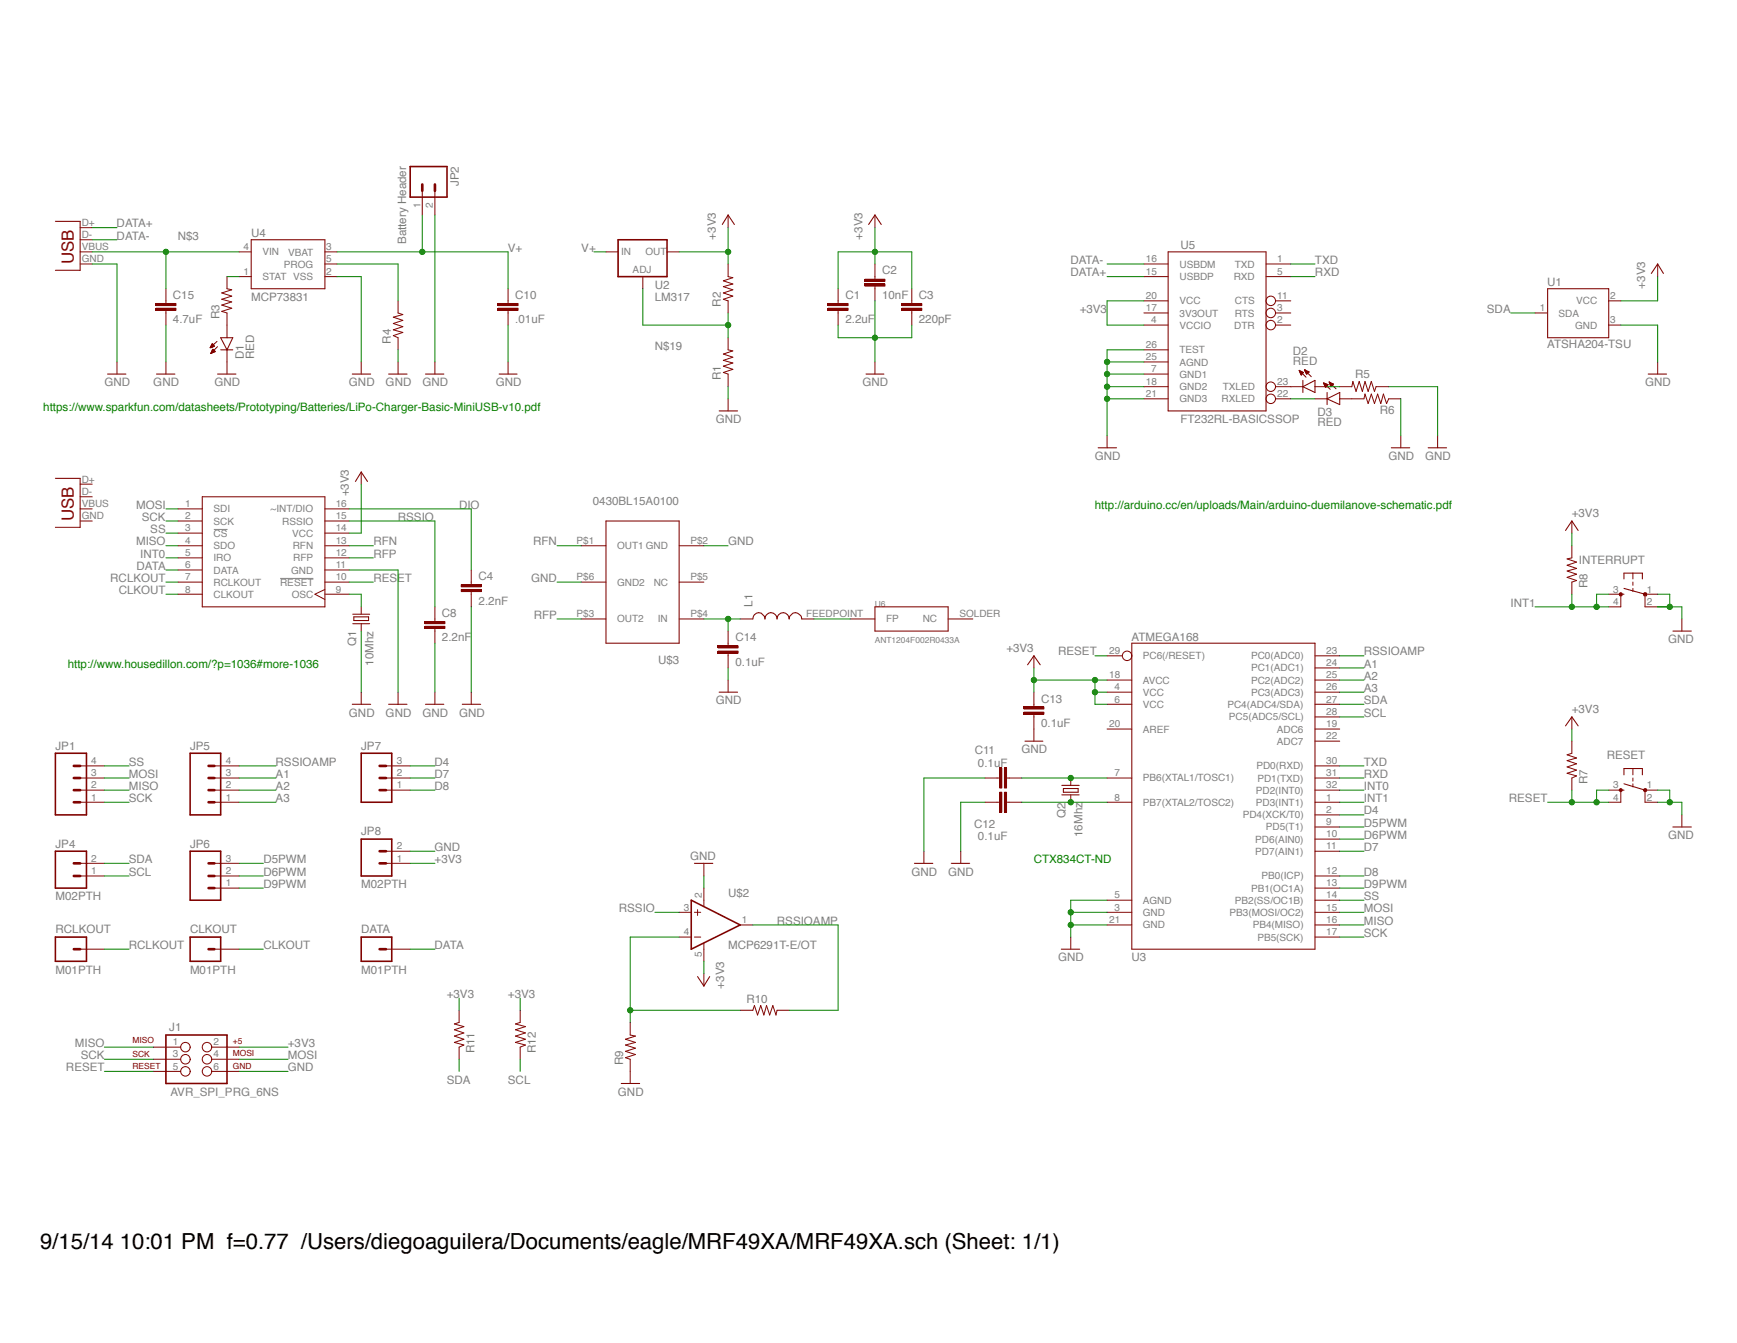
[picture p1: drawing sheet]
<svg xmlns="http://www.w3.org/2000/svg" width="279mm" height="216mm" viewBox="0 0 279 216" stroke-linecap="round" stroke-linejoin="round" font-family="sans-serif">
<path d="M34.4 85.1h2.2M45.1 93h5.3" fill="none" stroke="#808080" stroke-width=".16"/>
<g fill="none" stroke="#800300" stroke-width=".16">
<path d="M12.9 36.6h1.9M12.9 38.5h1.9M67.9 30.7v3.9M70 30.7v3.9M117.1 34.6v2M140.7 34.6v2M12.9 40.5h1.9M12.9 42.4h1.9M18.8 58.2v1.9M25.1 49.6h3.2v.3h-3.2zM25.1 48.8h3.2v.3h-3.2zM26.7 46.4v2.4"/>
<path d="M26.7 50v2.3M26.7 58.2v1.9M33.9 55.9h.1M33.9 55.8h.3M33.9 55.7h.4M34 55.6h.5M34 55.6h.4M34 56.7h.1M34 56.7h.3M34.1 55.5h.3M34.1 55.4h.2M34.1 56.6h.5"/>
<path d="M34.1 56.5h.5M34.1 56.4h.4M34.1 55.3h.1M34.1 56.3h.3M34.1 56.2h.2M34.2 56.2l-.3 .6M34.2 56.2l.4 .3-.7 .3M34.2 56.2h.1M34.5 55.6l-.4-.4-.3 .7M34.5 55.6l-.7 .3M34.9 54.9l-1.1 1M35 55.7l-1.1 1.1"/>
<path d="M36.5 56.2v3.9M36.5 44.5v1.9l.8 .2-1.6 .5 1.6 .5-1.6 .5 1.6 .4-1.6 .5 1.6 .6-1.6 .5 .8 .2v4M38.5 40.5h1.9M38.5 44.5h1.9M52.3 40.5h1.9M52.3 44.5h1.9M52.3 42.4h1.9M58.1 58.2v1.9M64 48.4v1.9l.8 .3-1.5 .4 1.5 .5-1.5 .5 1.5 .5-1.5 .5 1.5 .4-1.5 .6 .7 .3v1.9M64 58.2v1.9M70 58.2v1.9M80.1 49.6h3.2v.3h-3.2z"/>
<path d="M80.1 48.8h3.2v.3h-3.2zM81.7 46.4v2.4M81.7 50v2.3M81.7 58.2v1.9M97.5 40.5h1.9M103.4 44.5v1.9M107.3 40.5h1.9M117.1 54.3v1.9l.8 .2-1.5 .5 1.5 .5-1.5 .5 1.5 .5-1.5 .5 1.5 .5-1.5 .5 .7 .2v2.1M117.1 42.4v2.1l.8 .1-1.5 .5 1.5 .6-1.5 .4 1.5 .5-1.5 .5 1.5 .5-1.5 .5 .7 .3v1.9M133.2 49.6h3.2v.3h-3.2zM133.2 48.8h3.2v.3h-3.2zM134.8 46.4v2.4"/>
<path d="M134.8 50v2.3M139.1 45.7h3.2v.3h-3.2zM139.1 44.9h3.2v.3h-3.2zM140.7 42.4v2.4M140.7 46v2.4M140.7 58.2v1.9M145.1 49.6h3.2v.3h-3.2zM145.1 48.8h3.2v.3h-3.2zM146.7 46.4v2.4M146.7 50v2.3M184 50.3h3.9M184 48.4h3.9"/>
<path d="M184 52.3h3.9M184 44.5h3.9M184 42.4h3.9M184 56.2h3.9M184 58.2h3.9M203.6 44.5h4M203.6 42.4h4M205.2 50.3h2.4M205.2 48.4h2.4M205.2 52.3h2.4M209 59.5l1.1 1.1M209 59.6h.1"/>
<path d="M209 59.5l.7 .4M209 59.5l.3 .8 .4-.4M209.1 59.9h.6M209.1 59.8h.4M209.1 59.7h.2M209.1 60h.5M209.8 59.5l1.1 1.1M209.8 59.5l.8 .3-.4 .3M209.8 59.5l.4 .6M209.9 59.7h.6M209.9 59.6h.3M209.9 59.5h.2"/>
<path d="M209.9 59.5h.1M210 59.9h.5M210 59.8h.5M210.1 60h.2M246.9 50.3h2M258.8 48.4h1.9M258.8 52.3h1.9M266.6 58.2v1.9M58.1 75.9v1.9M117.1 64.1v2M178.1 70v2M184 62.2h3.9"/>
<path d="M184 60.1h3.9M184 64.1h3.9M205.2 62.2h4.4M205.2 64.1h2.4M209.1 60h.4M209.2 60.1h.2M209.2 60.2h.1M210.2 60.1h.1M211.5 62.2h2M211.5 64.1h2M212.9 61.6l1.1 1M212.9 61.6l.7 .2-.4 .5"/>
<path d="M212.9 61.6l.3 .7M213 61.7h.4M213 61.7h.2M213 61.6h.1M213 61.9h.6M213 61.8h.6M213.1 62.1h.3M213.1 62h.4M213.2 62.3h.1M213.8 61.4l1.1 1.1M213.8 61.4l.7 .3M213.8 61.4l.3 .8 .4-.5"/>
<path d="M213.8 61.5h.2M213.9 61.7h.6M213.9 61.7h.4M213.9 61.6h.2M214 61.9h.3M214 61.8h.4M214.1 62.1h.1M214.1 62h.1M215.5 64.1h3.9l.2-.7 .5 1.5 .5-1.5 .5 1.5 .5-1.5 .5 1.5 .4-1.5 .5 1.5 .4-.8h1.9M215.5 62.2h1.9l.2-.9 .5 1.6 .5-1.6 .5 1.6 .5-1.6 .5 1.6 .5-1.6 .5 1.6 .2-.7h2.1M225.3 70v2M231.2 70v2"/>
<path d="M28.6 81.8h3.9M28.6 83.8h3.9M28.6 85.7h3.9M28.6 87.7h3.9M28.6 89.7h3.9M28.6 91.6h3.9M28.6 93.6h3.9M28.6 95.5h3.9M52.3 81.8h3.9M52.3 83.8h3.9M52.3 85.7h3.9M52.3 87.7h3.9"/>
<path d="M52.3 89.7h3.9M52.3 91.6h3.9M52.3 93.6h3.9M52.3 95.5h3.9M52.3 94.8l-1.6 .7 1.6 .9M58.1 97.6v1.1M68.3 99.9h3.3v.4h-3.3zM70 97.6v2.3M74.2 94.8h3.2v.3h-3.2zM74.2 94h3.2v.3h-3.2zM75.8 91.6v2.4M75.8 95.2v2.4"/>
<path d="M58.1 100.3v1.2M58.1 111.3v1.9M64 111.3v1.9M68.3 100.7h3.3v.3h-3.3zM70 101v2.4M70 111.3v1.9M75.8 111.3v1.9M164.7 114.5h3.2v.3h-3.2zM164.7 113.6h3.2v.4h-3.2zM166.3 111.3v2.3M166.3 114.8v4.3M166.3 105.4v2"/>
<path d="M178.1 111.3h4M178.1 113.2h4M178.1 117.2h4M178.1 109.3h4M178.1 105.4h2.4M211.5 111.3h4M211.5 113.2h4M211.5 117.2h4M211.5 109.3h4M211.5 119.1h4M211.5 115.3h4M211.5 107.4h4"/>
<path d="M211.5 105.4h4M148.6 136.8v2M154.5 136.8v2M158.4 129h2.4M158.4 125.1h2.4M160.8 123.5h.3v3.2h-.3zM160.8 127.4h.3v3.2h-.3zM161.6 123.5h.3v3.2h-.3zM161.6 127.4h.3v3.2h-.3zM162 129h2.4M162 125.1h2.4M172.2 125.1v1.2"/>
<path d="M172.2 127.8v1.2M178.1 129h4M178.1 125.1h4M211.5 129h4M211.5 125.1h4M211.5 136.8h4M211.5 134.9h4M211.5 132.9h4M211.5 131h4M211.5 127h4M211.5 123.1h4M260.7 127v2"/>
<path d="M262.7 123.5v1.1M262.7 125.1v.5M262.7 126v.5M264.6 127v2M172.2 150.6v2M178.1 146.7h4M178.1 148.7h4M178.1 144.7h4M211.5 150.6h4M211.5 146.7h4M211.5 148.7h4M211.5 144.7h4"/>
<path d="M211.5 142.8h4M211.5 140.8h4"/>
<circle cx="204.4" cy="48.4" r=".76"/>
<circle cx="204.4" cy="50.3" r=".76"/>
<circle cx="204.4" cy="52.3" r=".76"/>
<circle cx="204.4" cy="62.2" r=".76"/>
<circle cx="204.4" cy="64.1" r=".76"/>
<circle cx="181.3" cy="105.4" r=".76"/>
</g>
<g fill="none" stroke="#800300" stroke-width=".17">
<path d="M8.9 35.6h4v7.9h-4M40.4 38.5h11.9v7.9h-11.9zM116.2 36.1l.9-1.5 1 1.5M139.7 36.1l1-1.5 1.1 1.5M35.5 54.3h1.9l-.9 1.9zM35.5 56.2h1.9M187.9 40.5h15.7v25.6h-15.7zM248.9 46.4h9.9v7.9h-9.9zM17.3 60.1h3M25.2 60.1h2.9M32.5 79.9h19.8v17.7h-19.8zM35 60.1h3"/>
<path d="M56.7 60.1h2.9M57.2 77.4l.9-1.5 1 1.5M62.5 60.1h3M68.4 60.1h3M80.3 60.1h2.9M115.7 66.1h2.9M139.3 60.1h2.9M176.6 72h3M209.6 62.2l1.9-1v1.9zM209.6 61.2v1.9M213.5 64.1l2-1v1.9zM213.5 63.1v1.9"/>
<path d="M223.8 72h3M229.7 72h3M265.1 60.1h3M56.7 98.7h2.8M56.9 99.2h2.4v.6h-2.4zM56.7 113.2h2.9M56.7 100.3h2.8M62.5 113.2h3M68.4 113.2h3M74.4 113.2h2.9M164.9 119.1h2.8M165.3 106.9l1-1.5 1 1.5"/>
<path d="M182.1 103.4h29.4v49.2h-29.4zM147.1 138.8h3M153 138.8h3M170.8 127.8h2.8M170.8 126.3h2.8M171 126.8h2.4v.6h-2.4zM260.7 127h.5M261.2 124.6v-1.1h3v1.1M261.2 126l3.4 1M170.7 152.6h3"/>
</g>
<g fill="none" stroke="#800300" stroke-width=".34">
<path d="M25.1 49.7h3.2M25.1 48.9h3.2M80.1 49.7h3.2M80.1 48.9h3.2M133.2 49.7h3.2M133.2 48.9h3.2M139.1 45.8h3.2M139.1 45h3.2M145 49.7h3.3M145 48.9h3.3M74.2 94.9h3.2M74.2 94.1h3.2"/>
<path d="M68.3 100.8h3.2M68.3 100.1h3.2M164.7 114.6h3.2M164.7 113.8h3.2M161 123.4v3.3M161 127.3v3.3M161.7 123.4v3.3M161.7 127.3v3.3"/>
</g>
<path d="M66 26.8h5.9v4.9h-5.9zM99.4 38.5h7.9v6h-7.9z" fill="none" stroke="#800300" stroke-width=".25"/>
<path d="M67.9 29.7v1M70 29.7v1" fill="none" stroke="#800300" stroke-width=".42"/>
<path d="M264.4 126.8l.2-.1 .2 .1v.4l-.2 .1-.2-.1-.1-.2z" fill-rule="evenodd" fill="#800300"/>
<path d="M264.4 126.9l.2-.1 .3 .1v.3l-.3 .1-.2-.1v-.2z" fill="none" stroke="#800300" stroke-width=".16"/>
<circle cx="260.7" cy="127" r=".25" fill="#800300"/>
<g fill="none" stroke="#800300" stroke-width=".16">
<path d="M260.7 95.5v2.1M262.7 92.1v1M262.7 93.6v.5M262.7 94.6v.5M264.6 95.5v2.1M252.8 119.1v2l-.7 .2 1.5 .6-1.5 .4 1.5 .5-1.5 .5 1.5 .5-1.5 .5 1.5 .4-.8 .4v1.9M252.8 115.3v1.9M258.8 127h1.9M258.8 129h1.9M264.6 127h2M264.6 129h2M270.5 131v1.9"/>
<circle cx="260.7" cy="127" r=".25"/>
</g>
<path d="M260.7 95.5h.5M261.2 93.1v-1h3v1M261.2 94.6l3.4 .9M251.8 116.7l1-1.4 1.1 1.4M269.1 132.9h3" fill="none" stroke="#800300" stroke-width=".17"/>
<path d="M264.4 95.3l.2-.1 .2 .1v.5h-.4l-.1-.3z" fill-rule="evenodd" fill="#800300"/>
<path d="M264.4 95.4l.2-.1 .3 .1v.4h-.5v-.3z" fill="none" stroke="#800300" stroke-width=".16"/>
<path d="M260.5 95.3l.2-.1 .2 .1v.2v.3h-.4l-.1-.3z" fill-rule="evenodd" fill="#800300"/>
<g fill="none" stroke="#800300" stroke-width=".16">
<path d="M266.6 42.4v2.1M12.9 77.8h1.9M12.9 79.9h1.9M12.9 81.8h1.9M12.9 83.8h1.9M93.5 87.7h4M93.5 93.6h4M93.5 99.5h4M109.2 87.7h4M109.2 93.6h4M109.2 99.5h4M119.1 99.5h2"/>
<path d="M129 99.5h1.9M136.8 99.5h3.9M152.5 99.5h4M252.8 87.7v2l-.7 .2 1.5 .5-1.5 .5 1.5 .5-1.5 .4 1.5 .5-1.5 .5 1.5 .5-.8 .3v1.9M252.8 83.8v1.9M258.8 95.5h1.9M258.8 97.6h1.9M260.5 95.4l.2-.1 .2 .1 .1 .1-.1 .3h-.4v-.3zM264.6 95.5h2M264.6 97.6h2M270.5 99.5v2M115.5 104.7h3.2v.3h-3.2z"/>
<path d="M115.5 103.8h3.2v.4h-3.2zM117.1 101.5v2.3M117.1 105v2.4M117.1 109.3v2M12.9 129h3.9M12.9 127h3.9M12.9 125.1h3.9M12.9 123.1h3.9M12.9 138.8h3.9M34.5 129h4M34.5 127h4M34.5 125.1h4"/>
<path d="M34.5 123.1h4M34.5 138.8h4M62.1 138.8h3.9M62.1 136.8h3.9M62.1 127h3.9M62.1 125.1h3.9M62.1 123.1h3.9M113.2 138.8v2M12.9 152.6h3.9M12.9 140.8h3.9M34.5 152.6h4M34.5 140.8h4"/>
<path d="M34.5 142.8h4M62.1 152.6h3.9M109.2 146.7h2M109.2 150.6h2M111.7 146.7h1M111.7 150.6h1M112.2 146.2v1M113.2 156.5v2M113.2 142.8v2.8M113.2 151.7v2.8M119.1 148.7h2M24.7 168.3h4.4"/>
<path d="M24.7 170.3h4.4M24.7 172.2h4.4M34.1 168.3h4.4M34.1 170.3h4.4M34.1 172.2h4.4M73.9 162.4v2l-.8 .2 1.5 .4-1.5 .5 1.5 .6-1.5 .5 1.5 .5-1.5 .5 1.5 .4-.7 .3v2M83.7 162.4v2l-.8 .2 1.6 .4-1.6 .5 1.6 .6-1.6 .5 1.6 .5-1.6 .5 1.6 .4-.8 .3v2M101.4 164.4v2l.8 .2-1.6 .5 1.6 .5-1.6 .4 1.6 .5-1.6 .5 1.6 .5-1.6 .5 .8 .3v3.9M119.1 162.4h2l.2-.8 .6 1.6 .5-1.6 .5 1.6 .4-1.6 .5 1.6 .5-1.6 .5 1.6 .2-.8h1.9"/>
<circle cx="29.8" cy="170.3" r=".76"/>
<circle cx="29.8" cy="172.2" r=".76"/>
<circle cx="29.8" cy="168.3" r=".76"/>
<circle cx="33.3" cy="168.3" r=".76"/>
<circle cx="33.3" cy="170.3" r=".76"/>
<circle cx="33.3" cy="172.2" r=".76"/>
</g>
<path d="M265.6 44l1-1.6 1 1.6M8.9 76.9h4v7.9h-4M97.5 83.8h11.7v19.6h-11.7zM121.1 99.5a.97 .97 0 0 1 1-1 .97 .97 0 0 1 .9 1 .97 .97 0 0 1 1-1 .97 .97 0 0 1 1 1 .97 .97 0 0 1 1-1 .97 .97 0 0 1 .9 1 1.02 1.02 0 0 1 1.1-1 1.02 1.02 0 0 1 1 1M140.7 97.6h11.8v3.9h-11.8zM251.8 85.3l1-1.5 1.1 1.5M115.7 111.3h2.9M269.1 101.5h3M111.7 138.8h3M112.2 157l1 1.5 1-1.5M99.9 174.2h3" fill="none" stroke="#800300" stroke-width=".17"/>
<path d="M8.9 121.1h5v9.9h-5zM8.9 136.8h5v6h-5zM30.6 121.1h4.9v9.9h-4.9zM30.6 136.8h4.9v7.9h-4.9zM58.1 134.9h4.9v5.9h-4.9zM58.1 121.1h4.9v7.9h-4.9zM8.9 150.6h5v3.9h-5zM30.6 150.6h4.9v3.9h-4.9zM58.1 150.6h4.9v3.9h-4.9zM111.2 144.7l7.9 4-7.9 3.9zM26.7 166.4h9.8v7.8h-9.8z" fill="none" stroke="#800300" stroke-width=".25"/>
<g fill="none" stroke="#800300" stroke-width=".42">
<path d="M11.9 125.1h1M11.9 127h1M11.9 129h1M11.9 123.1h1M11.9 138.8h1M33.5 125.1h1M33.5 127h1M33.5 129h1M33.5 123.1h1M33.5 138.8h1M61.1 138.8h1M61.1 136.8h1"/>
<path d="M61.1 125.1h1M61.1 127h1M61.1 123.1h1M11.9 152.6h1M11.9 140.8h1M33.5 152.6h1M33.5 140.8h1M33.5 142.8h1M61.1 152.6h1"/>
</g>
<path d="M115.5 104.8h3.2M115.5 104h3.2" fill="none" stroke="#800300" stroke-width=".34"/>
<path d="M117.1 36.6v5.8M109.2 40.5h7.9M56.2 95.5h1.9v2.1M56.2 83.8h13.8v13.8M105.3 146.7h3.9" fill="none" stroke="#098000" stroke-width=".16"/>
<circle cx="117.1" cy="40.5" r=".42" fill="#098000"/>
<g fill="none" stroke="#098000" stroke-width=".16">
<path d="M140.7 36.6v5.8M134.8 46.4v-5.9h11.9v5.9"/>
<circle cx="117.1" cy="40.5" r=".42"/>
</g>
<circle cx="140.7" cy="40.5" r=".42" fill="#098000"/>
<g fill="none" stroke="#098000" stroke-width=".16">
<path d="M184 48.4h-5.9v3.9h5.9M58.1 77.8v7.9h-1.9M166.3 107.4v3.9M176.1 111.3h2M178.1 109.3h-2v3.9h2"/>
<circle cx="140.7" cy="40.5" r=".42"/>
</g>
<circle cx="176.1" cy="111.3" r=".42" fill="#098000"/>
<g fill="none" stroke="#098000" stroke-width=".16">
<path d="M166.3 109.3h9.8"/>
<circle cx="176.1" cy="111.3" r=".42"/>
</g>
<circle cx="166.3" cy="109.3" r=".42" fill="#098000"/>
<circle cx="166.3" cy="109.3" r=".42" fill="none" stroke="#098000" stroke-width=".16"/>
<circle cx="176.1" cy="109.3" r=".42" fill="#098000"/>
<g fill="none" stroke="#098000" stroke-width=".16">
<path d="M67.9 34.6v5.9M54.2 40.5h27.5M266.6 44.5v3.9h-5.9M252.8 85.7v2M252.8 117.2v1.9M66 138.8h4M113.2 154.5v2M38.5 168.3h7.8M73.9 160.5v1.9M83.7 160.5v1.9"/>
<circle cx="176.1" cy="109.3" r=".42"/>
</g>
<circle cx="67.9" cy="40.5" r=".42" fill="#098000"/>
<g fill="none" stroke="#098000" stroke-width=".16">
<path d="M81.7 40.5v5.9M95.5 40.5h2M103.4 46.4v5.9h13.7M117.1 50.3v4"/>
<circle cx="67.9" cy="40.5" r=".42"/>
</g>
<circle cx="117.1" cy="52.2" r=".42" fill="#098000"/>
<g fill="none" stroke="#098000" stroke-width=".16">
<path d="M134.8 52.3v2h11.9v-2M140.7 48.4v9.8M117.1 62.2v1.9"/>
<circle cx="117.1" cy="52.3" r=".42"/>
</g>
<circle cx="140.7" cy="54.3" r=".42" fill="#098000"/>
<g fill="none" stroke="#098000" stroke-width=".16">
<path d="M70 34.6v23.6M14.8 42.4h4v15.8M26.7 52.3v5.9M54.2 44.5h3.9v13.7M64 56.2v2M178.1 58.2h5.9M184 56.2h-5.9v13.8M178.1 60.1h5.9M178.1 62.2h5.9M178.1 64.1h5.9M56.2 91.6h7.8v19.7M75.8 97.6v13.7"/>
<path d="M58.1 101.5v9.8M70 103.4v7.9"/>
<circle cx="140.7" cy="54.3" r=".42"/>
</g>
<circle cx="178.1" cy="64.1" r=".42" fill="#098000"/>
<circle cx="178.1" cy="64.1" r=".42" fill="none" stroke="#098000" stroke-width=".16"/>
<circle cx="178.1" cy="62.1" r=".42" fill="#098000"/>
<circle cx="178.1" cy="62.2" r=".42" fill="none" stroke="#098000" stroke-width=".16"/>
<circle cx="178.1" cy="60.1" r=".42" fill="#098000"/>
<circle cx="178.1" cy="60.1" r=".42" fill="none" stroke="#098000" stroke-width=".16"/>
<circle cx="178.1" cy="58.2" r=".42" fill="#098000"/>
<g fill="none" stroke="#098000" stroke-width=".16">
<path d="M223.4 62.2h7.8v7.8M225.3 64.1v5.9M158.4 125.1h-9.8v11.7M158.4 129h-3.9v7.8M172.2 146.7h5.9M178.1 144.7h-5.9v4h5.9"/>
<circle cx="178.1" cy="58.2" r=".42"/>
</g>
<circle cx="172.2" cy="146.6" r=".42" fill="#098000"/>
<g fill="none" stroke="#098000" stroke-width=".16">
<path d="M172.2 148.7v1.9"/>
<circle cx="172.2" cy="146.7" r=".42"/>
</g>
<circle cx="172.2" cy="148.7" r=".42" fill="#098000"/>
<g fill="none" stroke="#098000" stroke-width=".16">
<path d="M266.6 129h3.9v2M266.6 127h2v2"/>
<circle cx="172.2" cy="148.7" r=".42"/>
</g>
<circle cx="268.6" cy="128.9" r=".42" fill="#098000"/>
<g fill="none" stroke="#098000" stroke-width=".16">
<path d="M266.6 95.5h2v2.1h-2M270.5 97.6v1.9"/>
<circle cx="268.6" cy="129" r=".42"/>
</g>
<circle cx="268.6" cy="97.5" r=".42" fill="#098000"/>
<g fill="none" stroke="#098000" stroke-width=".16">
<path d="M14.8 40.5h23.7M26.7 40.5v5.9M81.7 52.3v5.9M260.7 52.3h5.9v5.9M89.6 93.6h3.9M113.2 87.7h3.9M268.6 97.6h1.9M117.1 107.4v1.9M66 136.8h4M113.2 140.8v2M38.5 172.2h7.8"/>
<circle cx="268.6" cy="97.6" r=".42"/>
</g>
<circle cx="26.7" cy="40.5" r=".42" fill="#098000"/>
<g fill="none" stroke="#098000" stroke-width=".16">
<path d="M14.8 38.5h4M14.8 36.6h4M36.5 44.5h2M54.2 42.4h9.8v6M178.1 44.5h5.9M178.1 42.4h5.9M207.6 44.5h3.9M207.6 42.4h3.9M207.6 64.1h3.9M213.5 62.2h2M164.4 125.1h13.7M215.5 123.1h3.9"/>
<path d="M215.5 125.1h3.9"/>
<circle cx="26.7" cy="40.5" r=".42"/>
</g>
<circle cx="172.2" cy="125.1" r=".42" fill="#098000"/>
<g fill="none" stroke="#098000" stroke-width=".16">
<path d="M164.4 129h13.7"/>
<circle cx="172.2" cy="125.1" r=".42"/>
</g>
<circle cx="172.2" cy="128.9" r=".42" fill="#098000"/>
<g fill="none" stroke="#098000" stroke-width=".16">
<path d="M176.1 105.4h2M248.9 129h9.9M252.8 127v2"/>
<circle cx="172.2" cy="129" r=".42"/>
</g>
<circle cx="252.8" cy="128.9" r=".42" fill="#098000"/>
<g fill="none" stroke="#098000" stroke-width=".16">
<path d="M258.8 127h-2v2"/>
<circle cx="252.8" cy="129" r=".42"/>
</g>
<circle cx="256.8" cy="128.9" r=".42" fill="#098000"/>
<g fill="none" stroke="#098000" stroke-width=".16">
<path d="M26.7 89.7h1.9M26.7 85.7h1.9M26.7 81.8h1.9M26.7 87.7h1.9M26.7 83.8h1.9M56.2 93.6h3.8M246.9 97.6h11.9M252.8 95.5v2.1M258.8 95.5h-2v2.1M16.8 127h4M16.8 123.1h4M16.8 125.1h4"/>
<path d="M16.8 129h4M215.5 127h3.9M215.5 144.7h3.9M215.5 146.7h3.9M215.5 148.7h3.9M215.5 150.6h3.9M16.8 172.2h7.9M16.8 170.3h7.9M16.8 168.3h7.9M38.5 170.3h7.8"/>
<circle cx="256.8" cy="129" r=".42"/>
</g>
<circle cx="256.8" cy="97.5" r=".42" fill="#098000"/>
<circle cx="256.8" cy="97.6" r=".42" fill="none" stroke="#098000" stroke-width=".16"/>
<circle cx="252.8" cy="97.5" r=".42" fill="#098000"/>
<g fill="none" stroke="#098000" stroke-width=".16">
<path d="M243 50.3h3.9M26.7 91.6h1.9M26.7 93.6h1.9M26.7 95.5h1.9M56.2 87.7h3.8M56.2 89.7h3.8M56.2 81.8h19.6v9.8M89.6 87.7h3.9M89.6 99.5h3.9M215.5 113.2h3.9M215.5 115.3h3.9M16.8 138.8h4"/>
<path d="M215.5 129h3.9M16.8 140.8h4M16.8 152.6h4M38.5 152.6h3.9M66 152.6h4M109.2 150.6h-7.8v13.8M73.9 170.3v1.9M83.7 170.3v1.9M101.4 162.4h17.7"/>
<circle cx="252.8" cy="97.6" r=".42"/>
</g>
<circle cx="101.3" cy="162.4" r=".42" fill="#098000"/>
<g fill="none" stroke="#098000" stroke-width=".16">
<path d="M113.2 99.5h5.9M117.1 99.5v2M215.5 105.4h3.9M215.5 107.4h3.9M215.5 109.3h3.9M215.5 111.3h3.9M38.5 123.1h5.9M38.5 125.1h5.9M38.5 127h5.9M38.5 129h5.9M38.5 138.8h3.9M66 123.1h4"/>
<path d="M66 125.1h4M66 127h4M215.5 131h3.9M215.5 132.9h3.9M215.5 134.9h3.9M215.5 136.8h3.9M38.5 140.8h3.9M38.5 142.8h3.9M121.1 148.7h13.7v13.7h-7.9M215.5 140.8h3.9M215.5 142.8h3.9"/>
<circle cx="101.4" cy="162.4" r=".42"/>
</g>
<circle cx="117.1" cy="99.5" r=".42" fill="#098000"/>
<g fill="none" stroke="#098000" stroke-width=".16">
<path d="M130.9 99.5h5.9"/>
<circle cx="117.1" cy="99.5" r=".42"/>
</g>
<text font-size="3.6" x="6.4" y="200.7">9/15/14 10:01 PM f=0.77 /Users/diegoaguilera/Documents/eagle/MRF49XA/MRF49XA.sch (Sheet: 1/1)</text>
<g font-size="2.7" fill="#800300">
<text x="11.9" y="42.4" transform="rotate(-90 11.9 42.4)">USB</text>
<text x="11.9" y="83.7" transform="rotate(-90 11.9 83.7)">USB</text>
</g>
<g font-size="1.9" fill="#808080">
<text x="73.8" y="29.9" transform="rotate(-90 73.8 29.9)">JP2</text>
<text x="18.8" y="38.5">DATA-</text>
<text x="18.8" y="36.5">DATA+</text>
<text x="28.6" y="38.5">N$3</text>
<text x="40.4" y="38.1">U4</text>
<text x="65.4" y="39.2" transform="rotate(-90 65.4 39.2)">Battery Header</text>
<text x="81.7" y="40.5">V+</text>
<text x="93.5" y="40.5">V+</text>
<text x="115.1" y="38.5" transform="rotate(-90 115.1 38.5)">+3V3</text>
<text x="138.7" y="38.5" transform="rotate(-90 138.7 38.5)">+3V3</text>
<text x="189.9" y="40.1">U5</text>
<text x="105.3" y="46.4">U2</text>
<text x="141.9" y="44.1">C2</text>
<text x="172.2" y="42.4">DATA-</text>
<text x="172.2" y="44.4">DATA+</text>
<text x="211.5" y="42.4">TXD</text>
<text x="211.5" y="44.4">RXD</text>
<text x="248.9" y="46">U1</text>
<text x="264.6" y="46.4" transform="rotate(-90 264.6 46.4)">+3V3</text>
<text x="27.8" y="52">4.7uF</text>
<text x="27.8" y="48.1">C15</text>
<text x="35.3" y="51.3" transform="rotate(-90 35.3 51.3)">R3</text>
<text x="40.4" y="48.3">MCP73831</text>
<text x="82.9" y="52">.01uF</text>
<text x="82.9" y="48.1">C10</text>
<text x="105.3" y="48.3">LM317</text>
<text x="115.9" y="49.3" transform="rotate(-90 115.9 49.3)">R2</text>
<text x="136" y="52">2.2uF</text>
<text x="136" y="48.1">C1</text>
<text x="141.9" y="48.1">10nF</text>
<text x="147.8" y="52">220pF</text>
<text x="147.8" y="48.1">C3</text>
<text x="173.7" y="50.3">+3V3</text>
<text x="239.2" y="50.3">SDA</text>
<text x="39.2" y="57.8" transform="rotate(-90 39.2 57.8)">D1</text>
<text x="40.9" y="57.8" transform="rotate(-90 40.9 57.8)">RED</text>
<text x="62.8" y="55.2" transform="rotate(-90 62.8 55.2)">R4</text>
<text x="105.3" y="56.2">N$19</text>
<text x="208" y="58.7">RED</text>
<text x="208" y="57">D2</text>
<text x="248.9" y="56">ATSHA204-TSU</text>
<text x="16.8" y="62.1">GND</text>
<text x="24.7" y="62.1">GND</text>
<text x="34.5" y="62.1">GND</text>
<text x="56.1" y="62.1">GND</text>
<text x="62" y="62.1">GND</text>
<text x="67.9" y="62.1">GND</text>
<text x="79.7" y="62.1">GND</text>
<text x="115.9" y="61.1" transform="rotate(-90 115.9 61.1)">R1</text>
<text x="138.7" y="62.1">GND</text>
<text x="218" y="60.7">R5</text>
<text x="264.6" y="62.1">GND</text>
<text x="115.1" y="68">GND</text>
<text x="189.9" y="68">FT232RL-BASICSSOP</text>
<text x="211.9" y="68.5">RED</text>
<text x="211.9" y="66.8">D3</text>
<text x="221.9" y="66.6">R6</text>
<text x="176.1" y="73.9">GND</text>
<text x="223.3" y="73.9">GND</text>
<text x="229.2" y="73.9">GND</text>
<text x="21.9" y="81.8">MOSI</text>
<text x="22.8" y="83.7">SCK</text>
<text x="56.1" y="79.8" transform="rotate(-90 56.1 79.8)">+3V3</text>
<text x="64" y="83.7">RSSIO</text>
<text x="73.8" y="81.8">DIO</text>
<text x="95.4" y="81.2">0430BL15A0100</text>
<text x="252.8" y="83.1">+3V3</text>
<text x="21.9" y="87.7">MISO</text>
<text x="22.6" y="89.6">INT0</text>
<text x="24.2" y="85.7">SS</text>
<text x="60.1" y="87.7">RFN</text>
<text x="60.1" y="89.6">RFP</text>
<text x="85.8" y="87.7">RFN</text>
<text x="117.1" y="87.7">GND</text>
<text x="17.7" y="93.6">RCLKOUT</text>
<text x="19.1" y="95.5">CLKOUT</text>
<text x="22" y="91.6">DATA</text>
<text x="60.1" y="93.6">RESET</text>
<text x="77" y="93.3">C4</text>
<text x="85.4" y="93.6">GND</text>
<text x="254" y="90.6">INTERRUPT</text>
<text x="255.3" y="94.6" transform="rotate(-90 255.3 94.6)">R8</text>
<text x="71.1" y="99.2">C8</text>
<text x="77" y="97.2">2.2nF</text>
<text x="85.8" y="99.5">RFP</text>
<text x="121" y="97.5" transform="rotate(-90 121 97.5)">L1</text>
<text x="243" y="97.5">INT1</text>
<text x="57.3" y="103.9" transform="rotate(-90 57.3 103.9)">Q1</text>
<text x="60.1" y="107" transform="rotate(-90 60.1 107)">10Mhz</text>
<text x="71.1" y="103.1">2.2nF</text>
<text x="105.9" y="106.7">U$3</text>
<text x="118.3" y="107">0.1uF</text>
<text x="118.3" y="103.1">C14</text>
<text x="161.9" y="104.8">+3V3</text>
<text x="170.2" y="105.4">RESET</text>
<text x="182" y="103">ATMEGA168</text>
<text x="219.4" y="105.4">RSSIOAMP</text>
<text x="219.4" y="107.3">A1</text>
<text x="268.3" y="103.4">GND</text>
<text x="115.1" y="113.2">GND</text>
<text x="167.5" y="112.9">C13</text>
<text x="219.4" y="113.2">SDA</text>
<text x="219.4" y="109.3">A2</text>
<text x="219.4" y="111.3">A3</text>
<text x="56.1" y="115.2">GND</text>
<text x="62" y="115.2">GND</text>
<text x="67.9" y="115.2">GND</text>
<text x="73.8" y="115.2">GND</text>
<text x="167.5" y="116.9">0.1uF</text>
<text x="219.4" y="115.2">SCL</text>
<text x="252.8" y="114.6">+3V3</text>
<text x="8.9" y="120.5">JP1</text>
<text x="20.7" y="125">MOSI</text>
<text x="20.7" y="123.1">SS</text>
<text x="30.6" y="120.5">JP5</text>
<text x="44.3" y="123.1">RSSIOAMP</text>
<text x="44.3" y="125">A1</text>
<text x="58.1" y="120.5">JP7</text>
<text x="69.9" y="123.1">D4</text>
<text x="69.9" y="125">D7</text>
<text x="156.8" y="121.3">C11</text>
<text x="157.3" y="123.2">0.1uF</text>
<text x="164.3" y="121.1">GND</text>
<text x="219.4" y="123.1">TXD</text>
<text x="219.4" y="125">RXD</text>
<text x="258.4" y="122.1">RESET</text>
<text x="20.7" y="127">MISO</text>
<text x="20.7" y="129">SCK</text>
<text x="44.3" y="127">A2</text>
<text x="44.3" y="129">A3</text>
<text x="69.9" y="127">D8</text>
<text x="171.4" y="131.4" transform="rotate(-90 171.4 131.4)">Q2</text>
<text x="219.4" y="127">INT0</text>
<text x="219.4" y="129">INT1</text>
<text x="219.4" y="130.9">D4</text>
<text x="242.7" y="129">RESET</text>
<text x="255.3" y="126" transform="rotate(-90 255.3 126)">R7</text>
<text x="8.9" y="136.2">JP4</text>
<text x="30.6" y="136.2">JP6</text>
<text x="58.1" y="134.3">JP8</text>
<text x="69.9" y="136.8">GND</text>
<text x="156.7" y="133.1">C12</text>
<text x="157.3" y="135">0.1uF</text>
<text x="174.1" y="134.6" transform="rotate(-90 174.1 134.6)">16Mhz</text>
<text x="219.4" y="132.9">D5PWM</text>
<text x="219.4" y="134.9">D6PWM</text>
<text x="219.4" y="136.8">D7</text>
<text x="268.3" y="134.9">GND</text>
<text x="20.7" y="138.8">SDA</text>
<text x="20.7" y="140.8">SCL</text>
<text x="42.4" y="138.8">D5PWM</text>
<text x="42.4" y="140.8">D6PWM</text>
<text x="42.4" y="142.7">D9PWM</text>
<text x="58.1" y="142.7">M02PTH</text>
<text x="69.9" y="138.8">+3V3</text>
<text x="111" y="138.2">GND</text>
<text x="146.6" y="140.8">GND</text>
<text x="152.5" y="140.8">GND</text>
<text x="219.4" y="140.8">D8</text>
<text x="219.4" y="142.7">D9PWM</text>
<text x="8.9" y="144.7">M02PTH</text>
<text x="99.5" y="146.7">RSSIO</text>
<text x="117.1" y="144.2">U$2</text>
<text x="125" y="148.6">RSSIOAMP</text>
<text x="219.4" y="144.7">SS</text>
<text x="219.4" y="146.7">MOSI</text>
<text x="219.4" y="148.6">MISO</text>
<text x="8.9" y="150">RCLKOUT</text>
<text x="20.7" y="152.6">RCLKOUT</text>
<text x="30.6" y="150">CLKOUT</text>
<text x="42.4" y="152.6">CLKOUT</text>
<text x="58.1" y="150">DATA</text>
<text x="69.9" y="152.6">DATA</text>
<text x="117.1" y="152.6">MCP6291T-E/OT</text>
<text x="170.2" y="154.5">GND</text>
<text x="182" y="154.5">U3</text>
<text x="219.4" y="150.6">SCK</text>
<text x="8.9" y="156.5">M01PTH</text>
<text x="30.6" y="156.5">M01PTH</text>
<text x="58.1" y="156.5">M01PTH</text>
<text x="71.9" y="160.4">+3V3</text>
<text x="81.7" y="160.4">+3V3</text>
<text x="116.5" y="158.9" transform="rotate(-90 116.5 158.9)">+3V3</text>
<text x="120.1" y="161.2">R10</text>
<text x="27.2" y="165.7">J1</text>
<text x="10.6" y="172.2">RESET</text>
<text x="12.1" y="168.3">MISO</text>
<text x="13" y="170.3">SCK</text>
<text x="46.3" y="168.3">+3V3</text>
<text x="46.3" y="172.2">GND</text>
<text x="46.3" y="170.3">MOSI</text>
<text x="76.4" y="169.3" transform="rotate(-90 76.4 169.3)">R11</text>
<text x="86.2" y="169.3" transform="rotate(-90 86.2 169.3)">R12</text>
<text x="100.2" y="171.3" transform="rotate(-90 100.2 171.3)">R9</text>
<text x="27.4" y="176.2">AVR_SPI_PRG_6NS</text>
<text x="71.9" y="174.2">SDA</text>
<text x="81.7" y="174.2">SCL</text>
<text x="99.4" y="176.2">GND</text>
</g>
<g font-size="1.9" fill="#098000">
<text x="7" y="66">https://www.sparkfun.com/datasheets/Prototyping/Batteries/LiPo-Charger-Basic-MiniUSB-v10.pdf</text>
<text x="176.1" y="81.8">http://arduino.cc/en/uploads/Main/arduino-duemilanove-schematic.pdf</text>
<text x="10.9" y="107.3">http://www.housedillon.com/?p=1036#more-1036</text>
<text x="166.3" y="138.8">CTX834CT-ND</text>
</g>
<g font-size="1.6" fill="#808080">
<text x="67.7" y="33.4" transform="rotate(-90 67.7 33.4)">1</text>
<text x="69.6" y="33.4" transform="rotate(-90 69.6 33.4)">2</text>
<text x="13.1" y="36.3">D+</text>
<text x="13.1" y="38.2">D-</text>
<text x="13.1" y="40.2">VBUS</text>
<text x="39.2" y="40.2">4</text>
<text x="42.2" y="41.1">VIN</text>
<text x="46.3" y="41.1">VBAT</text>
<text x="52.5" y="40.2">3</text>
<text x="99.9" y="41">IN</text>
<text x="103.8" y="41">OUT</text>
<text x="13.1" y="42.2">GND</text>
<text x="39.2" y="44.1">1</text>
<text x="42.2" y="45">STAT VSS</text>
<text x="45.6" y="43">PROG</text>
<text x="52.5" y="42.2">5</text>
<text x="52.5" y="44.1">2</text>
<text x="101.8" y="43.8">ADJ</text>
<text x="184.3" y="42.2">16</text>
<text x="184.3" y="44.1">15</text>
<text x="189.7" y="43">USBDM</text>
<text x="189.7" y="45">USBDP</text>
<text x="198.5" y="45">RXD</text>
<text x="198.6" y="43">TXD</text>
<text x="205.5" y="42.2">1</text>
<text x="205.5" y="44.1">5</text>
<text x="184.3" y="50">17</text>
<text x="184.3" y="48.1">20</text>
<text x="185.2" y="52">4</text>
<text x="189.7" y="50.9">3V3OUT</text>
<text x="189.7" y="52.9">VCCIO</text>
<text x="189.7" y="48.9">VCC</text>
<text x="198.5" y="52.9">DTR</text>
<text x="198.6" y="50.9">RTS</text>
<text x="198.6" y="48.9">CTS</text>
<text x="205.5" y="50">3</text>
<text x="205.5" y="48.1">11</text>
<text x="205.5" y="52">2</text>
<text x="247.7" y="50">1</text>
<text x="250.7" y="50.9">SDA</text>
<text x="253.4" y="52.9">GND</text>
<text x="253.5" y="48.9">VCC</text>
<text x="259" y="48.1">2</text>
<text x="259" y="52">3</text>
<text x="184.3" y="57.9">25</text>
<text x="184.3" y="55.9">26</text>
<text x="185.2" y="59.9">7</text>
<text x="189.7" y="58.8">AGND</text>
<text x="189.7" y="56.8">TEST</text>
<text x="184.3" y="61.8">18</text>
<text x="184.3" y="63.8">21</text>
<text x="189.7" y="60.7">GND1</text>
<text x="189.7" y="62.7">GND2</text>
<text x="189.7" y="64.7">GND3</text>
<text x="196.5" y="64.7">RXLED</text>
<text x="196.7" y="62.7">TXLED</text>
<text x="205.5" y="61.8">23</text>
<text x="205.5" y="63.8">22</text>
<text x="13.1" y="77.6">D+</text>
<text x="13.1" y="79.5">D-</text>
<text x="13.1" y="81.5">VBUS</text>
<text x="13.1" y="83.5">GND</text>
<text x="29.8" y="81.5">1</text>
<text x="29.8" y="83.5">2</text>
<text x="34.3" y="82.4">SDI</text>
<text x="43.5" y="82.4">~INT/DIO</text>
<text x="54" y="81.5">16</text>
<text x="54" y="83.5">15</text>
<text x="29.8" y="85.4">3</text>
<text x="29.8" y="87.4">4</text>
<text x="29.8" y="89.4">5</text>
<text x="34.3" y="84.3">SCK</text>
<text x="34.3" y="86.3">CS</text>
<text x="34.3" y="88.3">SDO</text>
<text x="45.4" y="84.3">RSSIO</text>
<text x="47" y="86.3">VCC</text>
<text x="47.1" y="88.3">RFN</text>
<text x="54" y="85.4">14</text>
<text x="54" y="87.4">13</text>
<text x="54" y="89.4">12</text>
<text x="92.8" y="87.4">P$1</text>
<text x="99.2" y="88.3">OUT1 GND</text>
<text x="111" y="87.4">P$2</text>
<text x="29.8" y="91.3">6</text>
<text x="29.8" y="93.3">7</text>
<text x="29.8" y="95.3">8</text>
<text x="34.3" y="90.2">IRO</text>
<text x="34.3" y="92.2">DATA</text>
<text x="34.3" y="94.2">RCLKOUT</text>
<text x="45.1" y="94.2">RESET</text>
<text x="46.8" y="92.2">GND</text>
<text x="47.2" y="90.2">RFP</text>
<text x="54" y="91.3">11</text>
<text x="54" y="93.3">10</text>
<text x="54" y="95.3">9</text>
<text x="92.8" y="93.3">P$6</text>
<text x="99.2" y="94.2">GND2</text>
<text x="105.1" y="94.2">NC</text>
<text x="111" y="93.3">P$5</text>
<text x="259.5" y="95.3">3</text>
<text x="264.9" y="95.3">1</text>
<text x="34.3" y="96.1">CLKOUT</text>
<text x="46.9" y="96.1">OSC</text>
<text x="92.8" y="99.2">P$3</text>
<text x="99.2" y="100.1">OUT2</text>
<text x="105.8" y="100.1">IN</text>
<text x="111" y="99.2">P$4</text>
<text x="129.7" y="99.2">FEEDPOINT</text>
<text x="142.5" y="100.1">FP</text>
<text x="148.4" y="100.1">NC</text>
<text x="154.3" y="99.2">SOLDER</text>
<text x="259.5" y="97.2">4</text>
<text x="264.9" y="97.2">2</text>
<text x="178.4" y="105.1">29</text>
<text x="183.8" y="106">PC6(/RESET)</text>
<text x="201.2" y="107.9">PC1(ADC1)</text>
<text x="201.2" y="106">PC0(ADC0)</text>
<text x="213.3" y="107.1">24</text>
<text x="213.3" y="105.1">23</text>
<text x="178.4" y="109">18</text>
<text x="179.3" y="111">4</text>
<text x="179.3" y="113">6</text>
<text x="183.8" y="111.9">VCC</text>
<text x="183.8" y="113.8">VCC</text>
<text x="183.8" y="109.9">AVCC</text>
<text x="197.4" y="113.8">PC4(ADC4/SDA)</text>
<text x="201.2" y="111.9">PC3(ADC3)</text>
<text x="201.2" y="109.9">PC2(ADC2)</text>
<text x="213.3" y="113">27</text>
<text x="213.3" y="111">26</text>
<text x="213.3" y="109">25</text>
<text x="178.4" y="116.9">20</text>
<text x="183.8" y="117.8">AREF</text>
<text x="197.7" y="115.8">PC5(ADC5/SCL)</text>
<text x="205.4" y="119.7">ADC7</text>
<text x="205.4" y="117.8">ADC6</text>
<text x="213.3" y="118.9">22</text>
<text x="213.3" y="116.9">19</text>
<text x="213.3" y="114.9">28</text>
<text x="14.7" y="124.8">3</text>
<text x="14.7" y="122.8">4</text>
<text x="36.3" y="124.8">3</text>
<text x="36.3" y="122.8">4</text>
<text x="63.8" y="124.8">2</text>
<text x="63.8" y="122.8">3</text>
<text x="179.3" y="124.8">7</text>
<text x="183.8" y="125.6">PB6(XTAL1/TOSC1)</text>
<text x="202.1" y="123.7">PD0(RXD)</text>
<text x="202.3" y="125.6">PD1(TXD)</text>
<text x="213.3" y="124.8">31</text>
<text x="213.3" y="122.8">30</text>
<text x="14.7" y="128.7">1</text>
<text x="14.7" y="126.7">2</text>
<text x="36.3" y="128.7">1</text>
<text x="36.3" y="126.7">2</text>
<text x="63.8" y="126.7">1</text>
<text x="179.3" y="128.7">8</text>
<text x="183.8" y="129.6">PB7(XTAL2/TOSC2)</text>
<text x="199.9" y="131.5">PD4(XCK/T0)</text>
<text x="202" y="129.6">PD3(INT1)</text>
<text x="202" y="127.6">PD2(INT0)</text>
<text x="213.3" y="130.7">2</text>
<text x="213.3" y="128.7">1</text>
<text x="213.3" y="126.7">32</text>
<text x="259.5" y="126.7">3</text>
<text x="259.5" y="128.7">4</text>
<text x="264.9" y="126.7">1</text>
<text x="264.9" y="128.7">2</text>
<text x="63.8" y="136.6">2</text>
<text x="201.9" y="137.4">PD7(AIN1)</text>
<text x="201.9" y="135.5">PD6(AIN0)</text>
<text x="203.6" y="133.5">PD5(T1)</text>
<text x="213.3" y="136.6">11</text>
<text x="213.3" y="134.6">10</text>
<text x="213.3" y="132.6">9</text>
<text x="14.7" y="140.5">1</text>
<text x="14.7" y="138.5">2</text>
<text x="36.3" y="142.5">1</text>
<text x="36.3" y="140.5">2</text>
<text x="36.3" y="138.5">3</text>
<text x="63.8" y="138.5">1</text>
<text x="201.2" y="143.3">PB1(OC1A)</text>
<text x="202.9" y="141.4">PB0(ICP)</text>
<text x="213.3" y="142.5">13</text>
<text x="213.3" y="140.5">12</text>
<text x="110" y="146.4">3</text>
<text x="112.9" y="144.4" transform="rotate(-90 112.9 144.4)">2</text>
<text x="119.3" y="148.4">1</text>
<text x="178.4" y="148.4">21</text>
<text x="179.3" y="146.4">3</text>
<text x="179.3" y="144.4">5</text>
<text x="183.8" y="147.3">GND</text>
<text x="183.8" y="149.2">GND</text>
<text x="183.8" y="145.3">AGND</text>
<text x="197.8" y="147.3">PB3(MOSI/OC2)</text>
<text x="198.6" y="145.3">PB2(SS/OC1B)</text>
<text x="201.5" y="149.2">PB4(MISO)</text>
<text x="213.3" y="148.4">16</text>
<text x="213.3" y="146.4">15</text>
<text x="213.3" y="144.4">14</text>
<text x="110" y="150.3">4</text>
<text x="112.9" y="153.8" transform="rotate(-90 112.9 153.8)">5</text>
<text x="202.3" y="151.2">PB5(SCK)</text>
<text x="213.3" y="150.3">17</text>
<text x="27.8" y="168">1</text>
<text x="27.8" y="170">3</text>
<text x="27.8" y="172">5</text>
<text x="34.3" y="168">2</text>
<text x="34.3" y="170">4</text>
<text x="34.3" y="172">6</text>
</g>
<g font-size="1.4" fill="#808080">
<text x="140.7" y="97.5">U6</text>
<text x="140.7" y="103.4">ANT1204F002R0433A</text>
</g>
<g font-size="1.4" fill="#800300">
<text x="21.3" y="167.7">MISO</text>
<text x="37.4" y="167.9">+5</text>
<text x="21.3" y="171.8">RESET</text>
<text x="21.3" y="169.9">SCK</text>
<text x="37.4" y="169.8">MOSI</text>
<text x="37.4" y="171.8">GND</text>
</g>
</svg>
